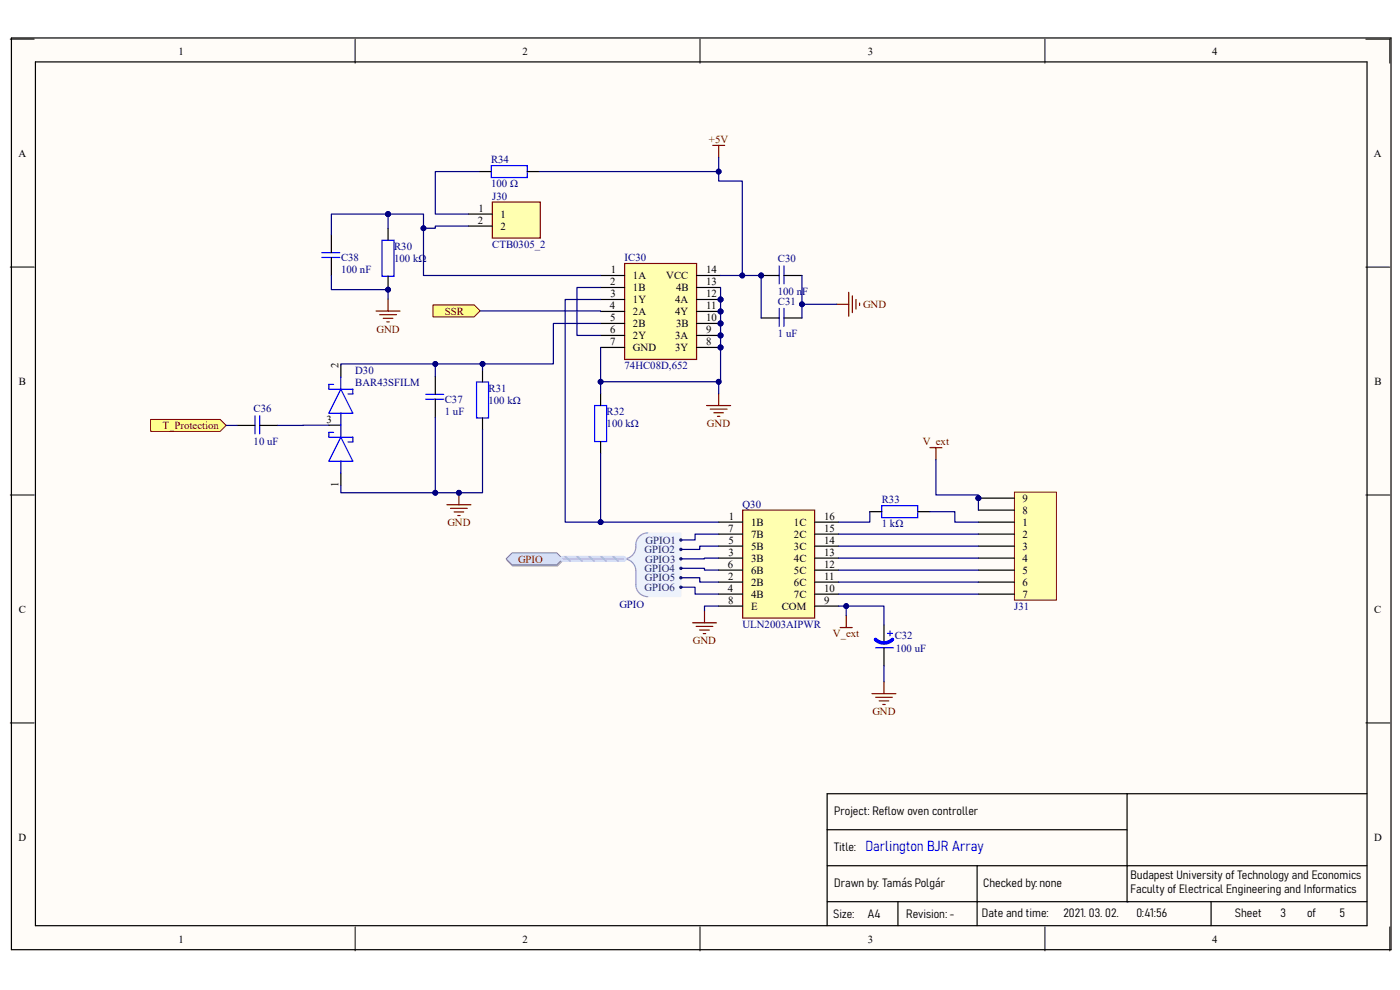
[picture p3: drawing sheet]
<svg xmlns="http://www.w3.org/2000/svg" width="297mm" height="210mm" viewBox="0 0 297 210" stroke-linecap="round" stroke-linejoin="round" font-family="sans-serif">
<g fill="#fffcf8">
<path d="M2.2 8.3h292.7v193.4h-292.7z" fill-rule="evenodd"/>
<path d="M7.3 13.4h282.5v183.2h-282.5z" fill-rule="evenodd"/>
</g>
<g fill="none" stroke="#000" stroke-width=".21">
<path d="M2.2 8.3h5.1M75.3 8.3v5.1M148.5 8.3v5.1M221.7 8.3v5.1M289.8 8.3h5.1v5.1M2.2 56.7h5.1M289.8 56.7h5.1M2.2 105h5.1M289.8 105h5.1M2.2 153.4h5.1M289.8 153.4h5.1M75.3 196.6v5.1"/>
<path d="M148.5 196.6v5.1M221.7 196.6v5.1M294.9 196.6v5.1"/>
</g>
<path d="M2.4 8.1h292.7v193.4h-292.7zM7.5 13.1h282.5v183.3h-282.5zM175.5 176h63.6M239.1 168.4v22.9M290 168.4h-114.5v28M175.5 191.3h114.5M175.5 183.7h114.5M190.5 191.3v5.1M207.3 183.7v12.7M256.9 191.3v5.1" fill="none" stroke="#000" stroke-width=".25"/>
<path d="M157.6 108.2h15.2v22.9h-15.2z" fill-rule="evenodd" fill="#ffffb0"/>
<path d="M157.6 108.2h15.2v22.9h-15.2z" fill="none" stroke="#800000" stroke-width=".25"/>
<g fill="none" stroke="#000" stroke-width=".25">
<path d="M152.5 110.8h5.1M152.5 113.3h5.1M152.5 115.9h5.1M152.5 118.4h5.1M172.8 110.8h5.1M172.8 113.3h5.1M172.8 115.9h5.1M172.8 118.4h5.1M152.5 120.9h5.1M152.5 123.5h5.1M152.5 126h5.1M152.5 128.6h5.1"/>
<path d="M172.8 120.9h5.1M172.8 123.5h5.1M172.8 126h5.1M172.8 128.6h5.1"/>
</g>
<path d="M91.8 64.7h8.8l1.3 1.3-1.3 1.2h-8.8z" fill-rule="evenodd" fill="#ffff80"/>
<path d="M91.8 64.7h8.8l1.3 1.3-1.3 1.2h-8.8z" fill="none" stroke="#800000" stroke-width=".21"/>
<g fill="none" stroke="#800000" stroke-width=".25">
<path d="M197.3 95h2.5M198.6 95v2.5M94.8 107.1h5.1M95.6 107.8h3.5M96.3 108.6h2.1M97.1 109.4h.5M97.4 104.5v2.6M146.9 132.1h5.1M147.7 132.9h3.5M148.4 133.7h2.1M149.2 134.4h.5M149.5 129.6v2.5"/>
<path d="M178.2 133.1h2.6M179.5 130.6v2.5"/>
</g>
<path d="M54.1 88.2v3.8M55.1 88.2v3.8M90.3 84.7h3.8M90.3 83.7h3.8M101.1 81h2.5v7.7h-2.5zM187.1 107.3h7.6v2.5h-7.6z" fill="none" stroke="#00f" stroke-width=".25"/>
<path d="M92.4 79.8v3.9M102.4 78.5v2.5M50.3 90.2h3.8M55.1 90.2h3.8M92.4 84.7v3.8M102.4 88.7v2.5M184.5 108.5h2.6M194.7 108.5h2.6" fill="none" stroke="#000" stroke-width=".25"/>
<circle cx="97.4" cy="104.5" r=".51" fill="#000080"/>
<circle cx="97.4" cy="104.5" r=".51" fill="none" stroke="#000080" stroke-width=".21"/>
<circle cx="152.9" cy="63.5" r=".51" fill="#000080"/>
<circle cx="152.9" cy="63.5" r=".51" fill="none" stroke="#000080" stroke-width=".21"/>
<circle cx="152.9" cy="66.1" r=".51" fill="#000080"/>
<circle cx="152.9" cy="66.1" r=".51" fill="none" stroke="#000080" stroke-width=".21"/>
<circle cx="152.9" cy="68.6" r=".51" fill="#000080"/>
<circle cx="152.9" cy="68.6" r=".51" fill="none" stroke="#000080" stroke-width=".21"/>
<circle cx="152.9" cy="71.2" r=".51" fill="#000080"/>
<circle cx="152.9" cy="71.2" r=".51" fill="none" stroke="#000080" stroke-width=".21"/>
<circle cx="152.9" cy="73.7" r=".51" fill="#000080"/>
<circle cx="152.9" cy="73.7" r=".51" fill="none" stroke="#000080" stroke-width=".21"/>
<path d="M132.5 55.9h15.3v20.4h-15.3z" fill-rule="evenodd" fill="#ffffb0"/>
<path d="M132.5 55.9h15.3v20.4h-15.3z" fill="none" stroke="#800000" stroke-width=".25"/>
<path d="M127.4 58.4h5.1M147.8 58.4h5.1M127.4 61h5.1M127.4 63.5h5.1M127.4 66.1h5.1M127.4 68.6h5.1M127.4 71.2h5.1M127.4 73.7h5.1M147.8 61h5.1M147.8 63.5h5.1" fill="none" stroke="#000" stroke-width=".25"/>
<circle cx="152.9" cy="63.5" r=".51" fill="#000080"/>
<circle cx="152.9" cy="63.5" r=".51" fill="none" stroke="#000080" stroke-width=".21"/>
<path d="M147.8 66.1h5.1" fill="none" stroke="#000" stroke-width=".25"/>
<circle cx="152.9" cy="66.1" r=".51" fill="#000080"/>
<circle cx="152.9" cy="66.1" r=".51" fill="none" stroke="#000080" stroke-width=".21"/>
<path d="M147.8 68.6h5.1" fill="none" stroke="#000" stroke-width=".25"/>
<circle cx="152.9" cy="68.6" r=".51" fill="#000080"/>
<circle cx="152.9" cy="68.6" r=".51" fill="none" stroke="#000080" stroke-width=".21"/>
<path d="M147.8 71.2h5.1" fill="none" stroke="#000" stroke-width=".25"/>
<circle cx="152.9" cy="71.2" r=".51" fill="#000080"/>
<circle cx="152.9" cy="71.2" r=".51" fill="none" stroke="#000080" stroke-width=".21"/>
<path d="M147.8 73.7h5.1" fill="none" stroke="#000" stroke-width=".25"/>
<circle cx="152.9" cy="73.7" r=".51" fill="#000080"/>
<circle cx="152.9" cy="73.7" r=".51" fill="none" stroke="#000080" stroke-width=".21"/>
<path d="M81.1 51h2.5v7.6h-2.5zM126.1 86h2.6v7.7h-2.6z" fill="none" stroke="#00f" stroke-width=".25"/>
<path d="M82.3 48.4v2.6M82.3 58.6v2.5M127.4 83.5v2.5M127.4 93.7v2.5" fill="none" stroke="#000" stroke-width=".25"/>
<path d="M151.2 30.8h2.5M152.5 30.8v2.6M79.8 66h5.1M80.5 66.8h3.6M81.3 67.5h2M82.1 68.3h.5M82.3 63.4v2.6M149.9 86h5.1M150.7 86.8h3.5M151.4 87.6h2.1M152.2 88.3h.5M152.5 83.5v2.5" fill="none" stroke="#800000" stroke-width=".25"/>
<path d="M135.2 114.3l1-.9 1.2-.4h7.1v13.6h-7.1l-1.2-.3-1-1-.3-1.3v-3.5l-.6-1.1-1.3-.8 1.3-.9 .6-1.1v-1z" fill-rule="evenodd" fill="#edf2fb"/>
<path d="M135.2 114.3l1-.9 1.2-.4h7.1v13.6h-7.1l-1.2-.3-1-1-.3-1.3v-3.5l-.6-1.1-1.3-.8 1.3-.9 .6-1.1v-1z" fill="none" stroke="#edf2fb" stroke-width=".21"/>
<path d="M137.4 113a2.6 2.6 0 0 0-2.5 3 2.54 2.54 0 0 1-2.6 2.6 2.55 2.55 0 0 1 2.6 2.5v2.9a2.55 2.55 0 0 0 2.5 2.6" fill="none" stroke="#8f9ec9" stroke-width=".25"/>
<circle cx="144.5" cy="114.5" r=".25" fill="#003a70"/>
<circle cx="144.5" cy="114.5" r=".25" fill="none" stroke="#003a70" stroke-width=".21"/>
<circle cx="144.5" cy="116.6" r=".25" fill="#003a70"/>
<circle cx="144.5" cy="116.6" r=".25" fill="none" stroke="#003a70" stroke-width=".21"/>
<circle cx="144.5" cy="118.6" r=".25" fill="#003a70"/>
<circle cx="144.5" cy="118.6" r=".25" fill="none" stroke="#003a70" stroke-width=".21"/>
<circle cx="144.5" cy="120.6" r=".25" fill="#003a70"/>
<circle cx="144.5" cy="120.6" r=".25" fill="none" stroke="#003a70" stroke-width=".21"/>
<circle cx="144.5" cy="122.6" r=".25" fill="#003a70"/>
<circle cx="144.5" cy="122.6" r=".25" fill="none" stroke="#003a70" stroke-width=".21"/>
<circle cx="144.5" cy="124.6" r=".25" fill="#003a70"/>
<circle cx="144.5" cy="124.6" r=".25" fill="none" stroke="#003a70" stroke-width=".21"/>
<path d="M32 89h14.7l1.3 1.2-1.3 1.3h-14.7z" fill-rule="evenodd" fill="#ffff80"/>
<path d="M32 89h14.7l1.3 1.2-1.3 1.3h-14.7z" fill="none" stroke="#800000" stroke-width=".21"/>
<path d="M185.8 137.4h3.8M188.3 134.4h1M188.8 133.9v1" fill="none" stroke="#00f" stroke-width=".25"/>
<path d="M187.5 132.6v3.8M187.5 137.4v3.8" fill="none" stroke="#000" stroke-width=".25"/>
<path d="M185.7 135.7a2.54 2.54 0 0 0 3.6 0" fill="none" stroke="#00f" stroke-width=".76"/>
<path d="M185 147.2h5.1M185.8 147.9h3.5M186.5 148.7h2.1M187.3 149.4h.5M187.5 144.6v2.6" fill="none" stroke="#800000" stroke-width=".25"/>
<circle cx="207.6" cy="105.7" r=".51" fill="#000080"/>
<circle cx="207.6" cy="105.7" r=".51" fill="none" stroke="#000080" stroke-width=".21"/>
<path d="M215.2 104.4h8.9v22.9h-8.9z" fill-rule="evenodd" fill="#ffffb0"/>
<path d="M215.2 104.4h8.9v22.9h-8.9z" fill="none" stroke="#800000" stroke-width=".21"/>
<path d="M207.6 118.4h7.6M207.6 115.9h7.6M207.6 113.3h7.6M207.6 110.8h7.6M207.6 108.2h7.6M207.6 105.7h7.6M207.6 126h7.6M207.6 123.5h7.6M207.6 120.9h7.6" fill="none" stroke="#000" stroke-width=".25"/>
<circle cx="207.6" cy="105.7" r=".51" fill="#000080"/>
<circle cx="207.6" cy="105.7" r=".51" fill="none" stroke="#000080" stroke-width=".21"/>
<path d="M104.2 35.1h7.6v2.6h-7.6zM68.3 54.6h3.8M68.3 53.6h3.8" fill="none" stroke="#00f" stroke-width=".25"/>
<path d="M101.7 36.4h2.5M111.8 36.4h2.6M70.3 49.8v3.8M70.3 54.6v3.8" fill="none" stroke="#000" stroke-width=".25"/>
<path d="M108.8 117.5h9.5l1.2 1.3-1.2 1.3h-9.5l-1.3-1.3z" fill-rule="evenodd" fill="#bac0ca"/>
<path d="M108.8 117.5h9.5l1.2 1.3-1.2 1.3h-9.5l-1.3-1.3z" fill="none" stroke="#a6acb6" stroke-width=".21"/>
<path d="M107.4 118.6l1.2-1.3h9.5l1.3 1.3-1.3 1.2h-9.5z" fill-rule="evenodd" fill="#d5e4ff"/>
<path d="M107.4 118.6l1.2-1.3h9.5l1.3 1.3-1.3 1.2h-9.5z" fill="none" stroke="#71809b" stroke-width=".21"/>
<path d="M104.5 42.9h10.1v7.6h-10.1z" fill-rule="evenodd" fill="#ffffb0"/>
<path d="M104.5 42.9h10.1v7.6h-10.1z" fill="none" stroke="#800000" stroke-width=".25"/>
<path d="M99.4 45.4h5.1M99.4 48h5.1" fill="none" stroke="#000" stroke-width=".25"/>
<circle cx="161.5" cy="58.4" r=".51" fill="#000080"/>
<circle cx="161.5" cy="58.4" r=".51" fill="none" stroke="#000080" stroke-width=".21"/>
<path d="M165.3 56.4v3.8M166.3 56.4v3.8" fill="none" stroke="#00f" stroke-width=".25"/>
<path d="M161.5 58.4h3.8" fill="none" stroke="#000" stroke-width=".25"/>
<circle cx="161.5" cy="58.4" r=".51" fill="#000080"/>
<circle cx="161.5" cy="58.4" r=".51" fill="none" stroke="#000080" stroke-width=".21"/>
<path d="M166.3 58.4h3.8M72.3 77.5v2.5M161.5 67.5h3.8M166.3 67.5h3.8M69.8 90.2h2.5M72.3 100.4v2.5" fill="none" stroke="#000" stroke-width=".25"/>
<path d="M165.3 65.4v3.8M166.3 65.4v3.8M70.8 81.5h-1v1.1h5.1v1h-1.1M70.8 91.7h-1v1h5.1v1.1h-1.1M72.3 80v2.6M72.3 82.6l2.6 5.1h-5.1zM72.3 87.7v5M72.3 97.8v2.6M72.3 92.7l2.6 5.1h-5.1z" fill="none" stroke="#00f" stroke-width=".25"/>
<path d="M177.5 64.5h2.6M180.1 62v5.1M180.8 62.8v3.5M181.6 63.5v2.1M182.4 64.3v.5" fill="none" stroke="#800000" stroke-width=".25"/>
<path d="M152.5 128.6h-3v1M177.9 128.6h1.6v2" fill="none" stroke="#000080" stroke-width=".25"/>
<circle cx="179.5" cy="128.6" r=".51" fill="#000080"/>
<circle cx="179.5" cy="128.6" r=".51" fill="none" stroke="#000080" stroke-width=".21"/>
<path d="M92.4 77.2v2.6" fill="none" stroke="#000080" stroke-width=".25"/>
<circle cx="92.3" cy="77.2" r=".51" fill="#000080"/>
<circle cx="92.3" cy="77.2" r=".51" fill="none" stroke="#000080" stroke-width=".21"/>
<path d="M127.4 68.6h-10v8.6h-15" fill="none" stroke="#000080" stroke-width=".25"/>
<circle cx="102.4" cy="77.2" r=".51" fill="#000080"/>
<circle cx="102.4" cy="77.2" r=".51" fill="none" stroke="#000080" stroke-width=".21"/>
<path d="M82.3 61.1v2.3M127.4 61h-5v10.2h5" fill="none" stroke="#000080" stroke-width=".25"/>
<circle cx="82.3" cy="61.4" r=".51" fill="#000080"/>
<circle cx="82.3" cy="61.4" r=".51" fill="none" stroke="#000080" stroke-width=".21"/>
<path d="M127.4 63.5h-7.5v47.3h32.6" fill="none" stroke="#000080" stroke-width=".25"/>
<circle cx="127.4" cy="110.8" r=".51" fill="#000080"/>
<circle cx="127.4" cy="110.8" r=".51" fill="none" stroke="#000080" stroke-width=".21"/>
<path d="M127.4 73.7v9.8" fill="none" stroke="#000080" stroke-width=".25"/>
<circle cx="127.4" cy="81" r=".51" fill="#000080"/>
<circle cx="127.4" cy="81" r=".51" fill="none" stroke="#000080" stroke-width=".21"/>
<path d="M127.4 96.2v14.6" fill="none" stroke="#000080" stroke-width=".25"/>
<circle cx="127.4" cy="110.8" r=".51" fill="#000080"/>
<circle cx="127.4" cy="110.8" r=".51" fill="none" stroke="#000080" stroke-width=".21"/>
<path d="M152.9 61v20h-25.5" fill="none" stroke="#000080" stroke-width=".25"/>
<circle cx="127.4" cy="81" r=".51" fill="#000080"/>
<circle cx="127.4" cy="81" r=".51" fill="none" stroke="#000080" stroke-width=".21"/>
<circle cx="152.5" cy="81" r=".51" fill="#000080"/>
<circle cx="152.5" cy="81" r=".51" fill="none" stroke="#000080" stroke-width=".21"/>
<circle cx="152.9" cy="73.7" r=".51" fill="#000080"/>
<circle cx="152.9" cy="73.7" r=".51" fill="none" stroke="#000080" stroke-width=".21"/>
<circle cx="152.9" cy="71.2" r=".51" fill="#000080"/>
<circle cx="152.9" cy="71.2" r=".51" fill="none" stroke="#000080" stroke-width=".21"/>
<circle cx="152.9" cy="68.6" r=".51" fill="#000080"/>
<circle cx="152.9" cy="68.6" r=".51" fill="none" stroke="#000080" stroke-width=".21"/>
<circle cx="152.9" cy="66.1" r=".51" fill="#000080"/>
<circle cx="152.9" cy="66.1" r=".51" fill="none" stroke="#000080" stroke-width=".21"/>
<circle cx="152.9" cy="63.5" r=".51" fill="#000080"/>
<circle cx="152.9" cy="63.5" r=".51" fill="none" stroke="#000080" stroke-width=".21"/>
<path d="M152.5 81v2.5" fill="none" stroke="#000080" stroke-width=".25"/>
<circle cx="152.5" cy="81" r=".51" fill="#000080"/>
<circle cx="152.5" cy="81" r=".51" fill="none" stroke="#000080" stroke-width=".21"/>
<path d="M70.3 58.4v3h12M48 90.2h2.3M152.5 113.3h-5v1.2h-3M152.5 115.9h-4v.7h-4M152.5 118.4l-8 .2M184.5 108.5v2.3h-6.6M144.5 120.6h5v.3h3M144.5 122.6h4v.9h4M144.5 124.6h3v1.4h5" fill="none" stroke="#000080" stroke-width=".25"/>
<circle cx="82.3" cy="61.4" r=".51" fill="#000080"/>
<circle cx="82.3" cy="61.4" r=".51" fill="none" stroke="#000080" stroke-width=".21"/>
<path d="M82.3 45.4v3" fill="none" stroke="#000080" stroke-width=".25"/>
<circle cx="82.3" cy="45.4" r=".51" fill="#000080"/>
<circle cx="82.3" cy="45.4" r=".51" fill="none" stroke="#000080" stroke-width=".21"/>
<path d="M82.3 45.4h7.5v3" fill="none" stroke="#000080" stroke-width=".25"/>
<circle cx="89.8" cy="48.4" r=".51" fill="#000080"/>
<circle cx="89.8" cy="48.4" r=".51" fill="none" stroke="#000080" stroke-width=".21"/>
<circle cx="82.3" cy="45.4" r=".51" fill="#000080"/>
<circle cx="82.3" cy="45.4" r=".51" fill="none" stroke="#000080" stroke-width=".21"/>
<path d="M82.3 45.4h-12v4.4" fill="none" stroke="#000080" stroke-width=".25"/>
<circle cx="82.3" cy="45.4" r=".51" fill="#000080"/>
<circle cx="82.3" cy="45.4" r=".51" fill="none" stroke="#000080" stroke-width=".21"/>
<path d="M99.4 48h-7v.4h-2.6v10h37.6M187.5 141.2v3.4" fill="none" stroke="#000080" stroke-width=".25"/>
<circle cx="89.8" cy="48.4" r=".51" fill="#000080"/>
<circle cx="89.8" cy="48.4" r=".51" fill="none" stroke="#000080" stroke-width=".21"/>
<path d="M101.7 36.4h-9.3v9h7M114.4 36.4h38.1" fill="none" stroke="#000080" stroke-width=".25"/>
<circle cx="152.5" cy="36.4" r=".51" fill="#000080"/>
<circle cx="152.5" cy="36.4" r=".51" fill="none" stroke="#000080" stroke-width=".21"/>
<path d="M152.9 58.4h8.6v9.1" fill="none" stroke="#000080" stroke-width=".25"/>
<circle cx="157.5" cy="58.4" r=".51" fill="#000080"/>
<circle cx="157.5" cy="58.4" r=".51" fill="none" stroke="#000080" stroke-width=".21"/>
<circle cx="161.5" cy="58.4" r=".51" fill="#000080"/>
<circle cx="161.5" cy="58.4" r=".51" fill="none" stroke="#000080" stroke-width=".21"/>
<path d="M170.1 58.4v9.1" fill="none" stroke="#000080" stroke-width=".25"/>
<circle cx="170.1" cy="64.5" r=".51" fill="#000080"/>
<circle cx="170.1" cy="64.5" r=".51" fill="none" stroke="#000080" stroke-width=".21"/>
<path d="M152.5 33.4v5h5v20" fill="none" stroke="#000080" stroke-width=".25"/>
<circle cx="157.5" cy="58.4" r=".51" fill="#000080"/>
<circle cx="157.5" cy="58.4" r=".51" fill="none" stroke="#000080" stroke-width=".21"/>
<circle cx="152.5" cy="36.4" r=".51" fill="#000080"/>
<circle cx="152.5" cy="36.4" r=".51" fill="none" stroke="#000080" stroke-width=".21"/>
<path d="M179.5 128.6h8v4" fill="none" stroke="#000080" stroke-width=".25"/>
<circle cx="179.5" cy="128.6" r=".51" fill="#000080"/>
<circle cx="179.5" cy="128.6" r=".51" fill="none" stroke="#000080" stroke-width=".21"/>
<path d="M198.6 97.5v7.5h9v3.2" fill="none" stroke="#000080" stroke-width=".25"/>
<circle cx="207.6" cy="105.7" r=".51" fill="#000080"/>
<circle cx="207.6" cy="105.7" r=".51" fill="none" stroke="#000080" stroke-width=".21"/>
<path d="M92.4 88.5v16h10v-13.3M177.9 113.3h29.7M177.9 115.9h29.7M177.9 118.4h29.7M197.3 108.5h5.3v2.3h5M177.9 120.9h29.7M177.9 123.5h29.7M177.9 126h29.7" fill="none" stroke="#000080" stroke-width=".25"/>
<circle cx="92.3" cy="104.5" r=".51" fill="#000080"/>
<circle cx="92.3" cy="104.5" r=".51" fill="none" stroke="#000080" stroke-width=".21"/>
<circle cx="97.4" cy="104.5" r=".51" fill="#000080"/>
<circle cx="97.4" cy="104.5" r=".51" fill="none" stroke="#000080" stroke-width=".21"/>
<path d="M72.3 77.5v-.3h30.1v1.3" fill="none" stroke="#000080" stroke-width=".25"/>
<circle cx="92.3" cy="77.2" r=".51" fill="#000080"/>
<circle cx="92.3" cy="77.2" r=".51" fill="none" stroke="#000080" stroke-width=".21"/>
<circle cx="102.4" cy="77.2" r=".51" fill="#000080"/>
<circle cx="102.4" cy="77.2" r=".51" fill="none" stroke="#000080" stroke-width=".21"/>
<path d="M72.3 102.9v1.6h20.1" fill="none" stroke="#000080" stroke-width=".25"/>
<circle cx="92.3" cy="104.5" r=".51" fill="#000080"/>
<circle cx="92.3" cy="104.5" r=".51" fill="none" stroke="#000080" stroke-width=".21"/>
<path d="M101.9 66h25.5v.1M170.1 64.5h7.4M69.8 90.2h-10.9" fill="none" stroke="#000080" stroke-width=".25"/>
<path d="M119.4 118.6h12.9" fill="none" stroke="#cbdaff" stroke-width="1.3"/>
<path d="M119.9 118.1l1 .9M122.5 118.1l1 .9M125 118.1l1 .9M127.5 118.1l1.1 .9M130.1 118.1l1 .9" fill="none" stroke="#adbce7" stroke-width=".38"/>
<path d="M119.4 118.6h12.9" fill="none" stroke="#adbce7" stroke-width=".25"/>
<circle cx="170.1" cy="64.5" r=".51" fill="#000080"/>
<circle cx="170.1" cy="64.5" r=".51" fill="none" stroke="#000080" stroke-width=".21"/>
<text font-size="3" fill="#00f" x="183.6" y="180.5">Darlington BJR Array</text>
<g font-size="2.5">
<text x="177" y="172.9">Project: Reflow oven controller</text>
<text x="177" y="180.6">Title:</text>
<text x="177" y="188.2">Drawn by: Tamás Polgár</text>
<text x="208.6" y="188.2">Checked by:none</text>
<text x="239.9" y="186.4">Budapest University of Technology and Economics</text>
<text x="239.9" y="189.5">Faculty of Electrical Engineering and Informatics</text>
<text x="176.7" y="194.8">Size:</text>
<text x="184.1" y="194.8">A4</text>
<text x="192.3" y="194.8">Revision: -</text>
<text x="208.3" y="194.6">Date and time:</text>
<text x="225.6" y="194.6">2021. 03. 02.</text>
<text x="241.1" y="194.6">0:41:56</text>
<text x="262" y="194.6">Sheet</text>
<text x="271.7" y="194.6">3</text>
<text x="277.3" y="194.6">of</text>
<text x="284.1" y="194.6">5</text>
</g>
<g font-size="2.3">
<text x="37.9" y="11.6">1</text>
<text x="110.9" y="11.6">2</text>
<text x="184.1" y="11.6">3</text>
<text x="257.2" y="11.6">4</text>
<text x="3.9" y="33.2">A</text>
<text x="291.5" y="33.2">A</text>
<text x="101.3" y="47.5">2</text>
<text x="101.5" y="44.9">1</text>
<text x="106.2" y="46.2">1</text>
<text x="106.2" y="48.7">2</text>
<text x="129.6" y="57.9">1</text>
<text x="134.3" y="59.2">1A</text>
<text x="141.4" y="59.2">VCC</text>
<text x="149.8" y="57.9">14</text>
<text x="129.4" y="65.6">4</text>
<text x="129.4" y="60.5">2</text>
<text x="129.5" y="63">3</text>
<text x="134.3" y="61.8">1B</text>
<text x="134.3" y="64.3">1Y</text>
<text x="143.2" y="64.3">4A</text>
<text x="143.4" y="61.8">4B</text>
<text x="149.8" y="60.5">13</text>
<text x="149.8" y="63">12</text>
<text x="149.8" y="65.6">11</text>
<text x="129.4" y="70.7">6</text>
<text x="129.5" y="68.1">5</text>
<text x="134.3" y="66.8">2A</text>
<text x="134.3" y="69.4">2B</text>
<text x="134.3" y="71.9">2Y</text>
<text x="143.2" y="66.8">4Y</text>
<text x="143.2" y="71.9">3A</text>
<text x="143.4" y="69.4">3B</text>
<text x="149.8" y="68.1">10</text>
<text x="149.8" y="70.7">9</text>
<text x="71.8" y="78" transform="rotate(-90 71.8 78)">2</text>
<text x="129.4" y="73.2">7</text>
<text x="134.3" y="74.5">GND</text>
<text x="143.2" y="74.5">3Y</text>
<text x="149.8" y="73.2">8</text>
<text x="4" y="81.6">B</text>
<text x="291.6" y="81.6">B</text>
<text x="69.3" y="89.7">3</text>
<text x="71.8" y="103.3" transform="rotate(-90 71.8 103.3)">1</text>
<text x="217" y="106.4">9</text>
<text x="154.5" y="112.8">7</text>
<text x="154.6" y="110.2">1</text>
<text x="159.3" y="111.5">1B</text>
<text x="168.4" y="111.5">1C</text>
<text x="174.8" y="110.2">16</text>
<text x="174.8" y="112.8">15</text>
<text x="217" y="111.5">1</text>
<text x="217" y="109">8</text>
<text x="154.5" y="115.4">5</text>
<text x="154.6" y="117.9">3</text>
<text x="159.3" y="114.1">7B</text>
<text x="159.3" y="116.6">5B</text>
<text x="159.3" y="119.2">3B</text>
<text x="168.4" y="114.1">2C</text>
<text x="168.4" y="116.6">3C</text>
<text x="168.4" y="119.2">4C</text>
<text x="174.8" y="115.4">14</text>
<text x="174.8" y="117.9">13</text>
<text x="217" y="119.2">4</text>
<text x="217" y="116.6">3</text>
<text x="217" y="114.1">2</text>
<text x="154.4" y="120.4">6</text>
<text x="154.4" y="125.5">4</text>
<text x="154.5" y="123">2</text>
<text x="159.3" y="121.7">6B</text>
<text x="159.3" y="124.2">2B</text>
<text x="168.4" y="121.7">5C</text>
<text x="168.4" y="124.2">6C</text>
<text x="174.8" y="120.4">12</text>
<text x="174.8" y="123">11</text>
<text x="174.8" y="125.5">10</text>
<text x="217" y="124.2">6</text>
<text x="217" y="121.7">5</text>
<text x="4" y="130">C</text>
<text x="154.5" y="128.1">8</text>
<text x="159.3" y="126.8">4B</text>
<text x="159.3" y="129.3">E</text>
<text x="165.9" y="129.3">COM</text>
<text x="168.4" y="126.8">7C</text>
<text x="174.8" y="128.1">9</text>
<text x="217" y="126.8">7</text>
<text x="291.5" y="130">C</text>
<text x="3.9" y="178.3">D</text>
<text x="291.5" y="178.3">D</text>
<text x="37.9" y="199.9">1</text>
<text x="110.9" y="199.9">2</text>
<text x="184.1" y="199.9">3</text>
<text x="257.2" y="199.9">4</text>
</g>
<g font-size="2.3" fill="#000080">
<text x="104.2" y="34.6">R34</text>
<text x="104.2" y="39.7">100 Ω</text>
<text x="104.4" y="42.4">J30</text>
<text x="83.6" y="53">R30</text>
<text x="104.4" y="52.5">CTB0305_2</text>
<text x="72.3" y="55.4">C38</text>
<text x="72.3" y="57.9">100 nF</text>
<text x="83.6" y="55.5">100 kΩ</text>
<text x="132.5" y="55.4">IC30</text>
<text x="165" y="55.6">C30</text>
<text x="165" y="62.5">100 nF</text>
<text x="165" y="64.6">C31</text>
<text x="165" y="71.5">1 uF</text>
<text x="75.4" y="79.2">D30</text>
<text x="75.4" y="81.8">BAR43SFILM</text>
<text x="103.6" y="83.1">R31</text>
<text x="132.5" y="78.3">74HC08D,652</text>
<text x="53.8" y="87.5">C36</text>
<text x="94.4" y="85.4">C37</text>
<text x="94.4" y="88">1 uF</text>
<text x="103.6" y="85.6">100 kΩ</text>
<text x="128.7" y="88.1">R32</text>
<text x="53.8" y="94.3">10 uF</text>
<text x="128.7" y="90.6">100 kΩ</text>
<text x="157.5" y="107.7">Q30</text>
<text x="187.1" y="106.8">R33</text>
<text x="187.1" y="111.8">1 kΩ</text>
<text x="131.4" y="129.1">GPIO</text>
<text x="215.2" y="129.3">J31</text>
<text x="157.5" y="133.1">ULN2003AIPWR</text>
<text x="189.8" y="135.6">C32</text>
<text x="190" y="138.2">100 uF</text>
</g>
<g font-size="2.3" fill="#800000">
<text x="150.4" y="30.4">+5V</text>
<text x="183.1" y="65.3">GND</text>
<text x="79.9" y="70.6">GND</text>
<text x="94.4" y="66.7">SSR</text>
<text x="34.5" y="91">T_Protection</text>
<text x="150" y="90.6">GND</text>
<text x="195.7" y="94.4">V_ext</text>
<text x="94.9" y="111.7">GND</text>
<text x="109.9" y="119.3">GPIO</text>
<text x="147" y="136.7">GND</text>
<text x="176.7" y="135.2">V_ext</text>
<text x="185.1" y="151.7">GND</text>
</g>
<g font-size="2.3" fill="#003a70">
<text x="136.7" y="117.3">GPIO2</text>
<text x="136.9" y="119.3">GPIO3</text>
<text x="136.9" y="115.3">GPIO1</text>
<text x="136.7" y="121.3">GPIO4</text>
<text x="136.7" y="125.3">GPIO6</text>
<text x="136.8" y="123.3">GPIO5</text>
</g>
</svg>
